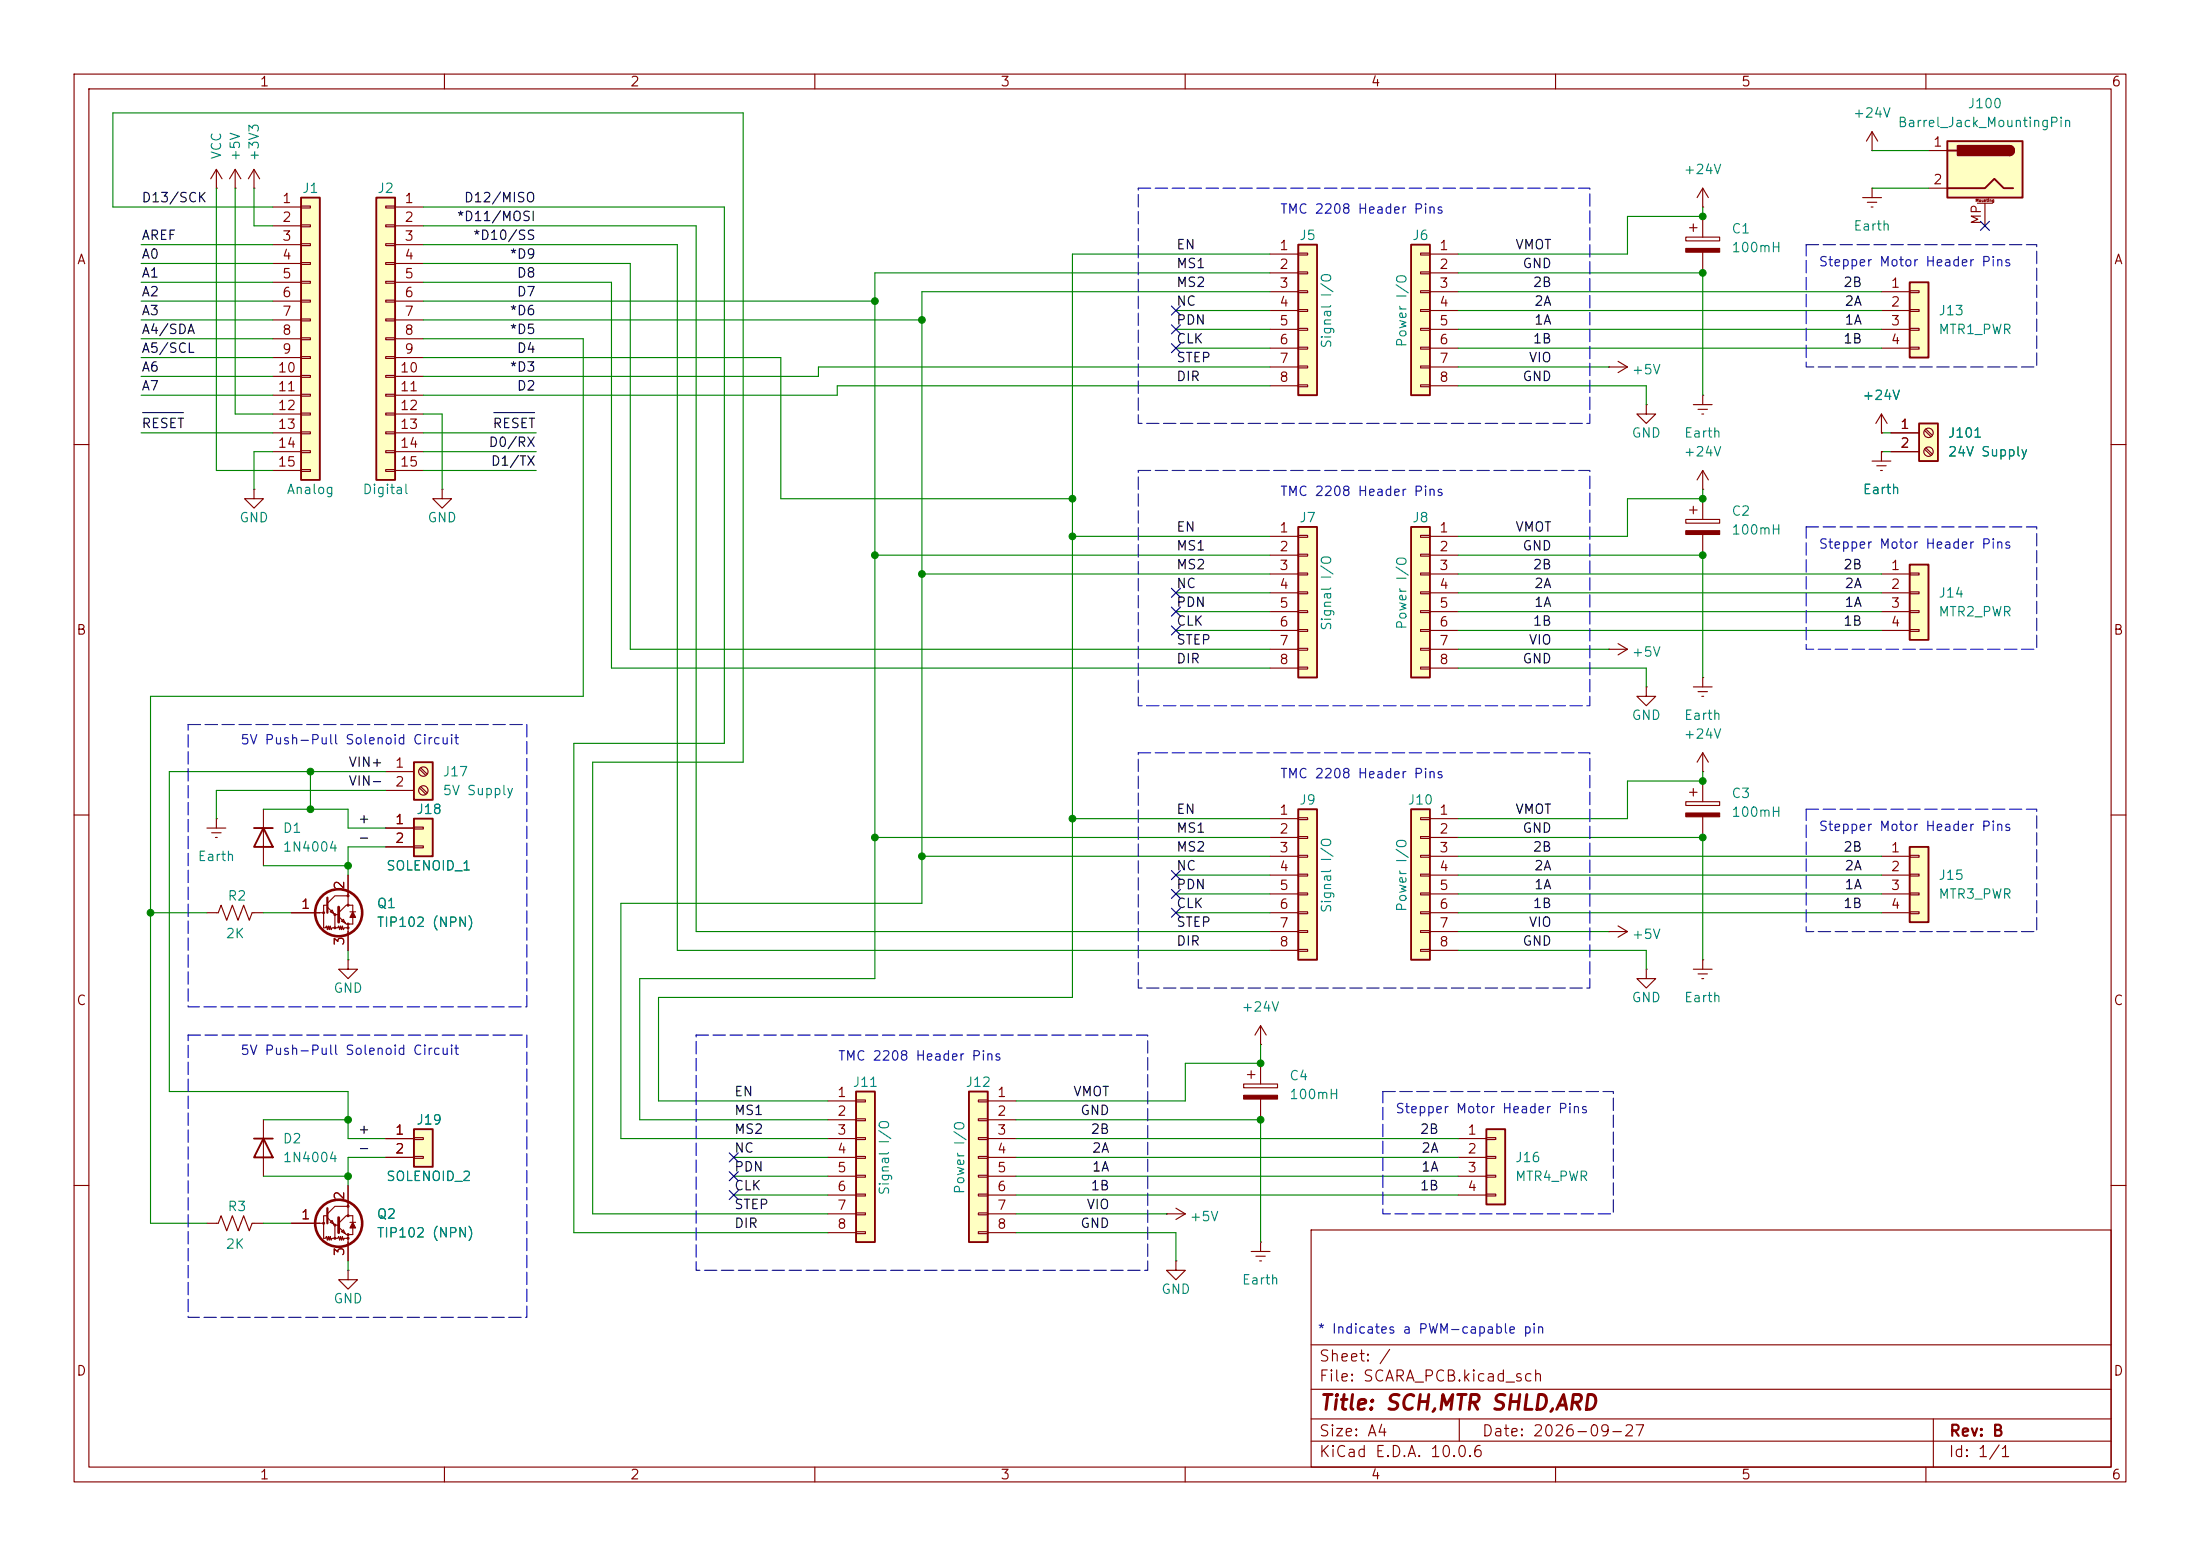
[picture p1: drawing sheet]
<svg xmlns="http://www.w3.org/2000/svg" width="297mm" height="210mm" viewBox="0 0 297 210" stroke-linecap="round" stroke-linejoin="round" font-family="sans-serif">
<g fill="none" stroke="#840000" stroke-width=".15">
<path d="M10 10h277v190h-277zM12 12h273v186h-273zM60 10v2M110 10v2M160 10v2M210 10v2M252.7 17.8l-.7 1.3M252.7 17.8l.8 1.3M252.7 17.8v2.5M260 10v2M252.7 20.3h.1M10 60h2"/>
<path d="M227.6 70.1h4.6v.5h-4.6zM228.1 68.8h1M228.6 68.3v1M229.9 67.3v2.8M229.9 72.1v2.8M285 60h2M10 110h2M285 110h2M222.2 130.8v1.3h1.3l-1.3 1.3-1.2-1.3h1.2M222.2 130.8h.1M10 160h2M177 166h108v32h-108z"/>
<path d="M285 160h2M60 198v2M110 198v2M160 198v2M177 194.5h108M177 191.5h108M177 187.5h108M177 181.5h108M197 191.5v3M210 198v2M260 198v2M261 191.5v6.5"/>
</g>
<path d="M227.6 71.6h4.6v.5h-4.6z" fill="#840000" stroke="#840000" stroke-width=".15"/>
<path d="M130.8 147.3h2.5v20.3h-2.5z" fill="#ffffc2"/>
<path d="M130.8 147.3h2.5v20.3h-2.5z" fill="none" stroke="#840000" stroke-width=".25"/>
<g fill="none" stroke="#840000" stroke-width=".15">
<path d="M132.1 148.5h1.2v.2h-1.2zM132.1 151h1.2v.3h-1.2zM132.1 153.5h1.2v.3h-1.2zM132.1 156.1h1.2v.2h-1.2zM132.1 158.6h1.2v.3h-1.2zM133.3 148.6h3.9M133.3 151.1h3.9M133.3 153.7h3.9M133.3 156.2h3.9M133.3 158.8h3.9M132.1 161.2h1.2v.2h-1.2zM132.1 163.7h1.2v.3h-1.2z"/>
<path d="M132.1 166.2h1.2v.3h-1.2zM133.3 161.3h3.9M133.3 163.8h3.9M133.3 166.4h3.9"/>
</g>
<path d="M115.6 147.3h2.5v20.3h-2.5z" fill="#ffffc2"/>
<path d="M115.6 147.3h2.5v20.3h-2.5z" fill="none" stroke="#840000" stroke-width=".25"/>
<g fill="none" stroke="#840000" stroke-width=".15">
<path d="M227.6 32h4.6v.5h-4.6zM228.1 30.7h1M228.6 30.2v1M229.9 27.9h.1M229.9 25.4v2.5M229.9 29.2v2.8M229.9 34v2.8M229.9 25.4l-.8 1.3M229.9 25.4l.7 1.3M47 118.1v2.7M39.4 123.2h4.2M44.2 121.9l1-1h1.8v1.3h-.3l-1 1"/>
<path d="M44.2 122.2h-.5v3h.2l.2-.2 .1 .5 .1-.5 .1 .5 .2-.5 .1 .5 .1-.3h.4M44.2 122.4l1 1h.5M44.6 123.1l.2-.3 .3 .5zM45.2 123.4v1.8h.4l.1-.2 .1 .5 .2-.5 .1 .5 .1-.5 .2 .5 .1-.3h.5M45.7 123.7l1 1h.3v.5M46.1 124.3l.3-.2 .2 .5zM47 125.2v3.1M47 122.2h.6v.9M47.2 123.1h.8M47.6 123.8v.9h-.6M170.2 138.4l-.8 1.3M170.2 138.4l.7 1.3"/>
<path d="M170.2 138.4v2.6M111.8 148.6h3.8M111.8 151.1h3.8M111.8 153.7h3.8M111.8 156.2h3.8M111.8 158.8h3.8M115.6 148.5h1.2v.2h-1.2zM115.6 151h1.2v.3h-1.2zM115.6 153.5h1.2v.3h-1.2zM115.6 156.1h1.2v.2h-1.2zM115.6 158.6h1.2v.3h-1.2zM170.2 141h.1"/>
<path d="M111.8 161.3h3.8M111.8 163.8h3.8M111.8 166.4h3.8M115.6 161.2h1.2v.2h-1.2zM115.6 163.7h1.2v.3h-1.2zM115.6 166.2h1.2v.3h-1.2z"/>
<circle cx="43.7" cy="123.2" r=".13"/>
<circle cx="45.2" cy="123.4" r=".13"/>
<circle cx="45.2" cy="125.2" r=".13"/>
<circle cx="47" cy="122.2" r=".13"/>
<circle cx="47" cy="120.9" r=".13"/>
<circle cx="47" cy="124.7" r=".13"/>
<circle cx="47" cy="125.2" r=".13"/>
</g>
<path d="M44.2 121.2v2" fill="none" stroke="#840000" stroke-width=".3"/>
<path d="M45.7 122.4v2.1" fill="none" stroke="#840000" stroke-width=".38"/>
<circle cx="45.7" cy="123.2" r="3.2" fill="none" stroke="#840000" stroke-width=".36"/>
<g fill="#840000" stroke="#840000" stroke-width=".15">
<path d="M47.6 123.1l.4 .7h-.8z"/>
<path d="M227.6 33.5h4.6v.5h-4.6z"/>
</g>
<path d="M259.1 57.2h2.5v5h-2.5z" fill="#ffffc2"/>
<path d="M259.1 57.2h2.5v5h-2.5z" fill="none" stroke="#840000" stroke-width=".25"/>
<g fill="none" stroke="#840000" stroke-width=".15">
<path d="M254 58.4h.1M254 55.9l-.8 1.3M254 55.9l.8 1.3M254 55.9v2.5M255.3 58.4h3.8M259.8 58.1l.9 .8M260 57.9l.9 .9M255.3 61h3.8M259.8 60.6l.9 .9M260 60.5l.9 .8"/>
<circle cx="260.3" cy="58.4" r=".63"/>
<circle cx="260.3" cy="61" r=".63"/>
</g>
<path d="M55.9 102.9h2.5v5.1h-2.5z" fill="#ffffc2"/>
<path d="M55.9 102.9h2.5v5.1h-2.5z" fill="none" stroke="#840000" stroke-width=".25"/>
<g fill="none" stroke="#840000" stroke-width=".15">
<path d="M52.1 104.1h3.8M52.1 106.7h3.8M56.6 103.8l.9 .8M56.6 106.3l.9 .9M56.8 103.6l.9 .9M56.8 106.2l.9 .8"/>
<circle cx="57.1" cy="106.7" r=".63"/>
<circle cx="57.1" cy="104.1" r=".63"/>
</g>
<path d="M55.9 110.5h2.5v5.1h-2.5z" fill="#ffffc2"/>
<path d="M55.9 110.5h2.5v5.1h-2.5z" fill="none" stroke="#840000" stroke-width=".25"/>
<path d="M252.7 62.2h2.6M253.4 62.9h1.2M253.9 63.5h.2M254 61h.1M254 61v1.2M52.1 111.8h3.8M52.1 114.3h3.8M55.9 111.6h1.2v.3h-1.2zM55.9 114.2h1.2v.2h-1.2z" fill="none" stroke="#840000" stroke-width=".15"/>
<path d="M175.3 33h2.5v20.3h-2.5z" fill="#ffffc2"/>
<path d="M175.3 33h2.5v20.3h-2.5z" fill="none" stroke="#840000" stroke-width=".25"/>
<g fill="none" stroke="#840000" stroke-width=".15">
<path d="M171.4 34.3h3.9M171.4 36.8h3.9M171.4 39.4h3.9M175.3 34.2h1.2v.2h-1.2zM175.3 36.7h1.2v.3h-1.2zM175.3 39.2h1.2v.3h-1.2zM171.4 41.9h3.9M171.4 44.5h3.9M171.4 47h3.9M171.4 49.5h3.9M171.4 52.1h3.9M175.3 41.8h1.2v.2h-1.2z"/>
<path d="M175.3 44.3h1.2v.3h-1.2zM175.3 46.9h1.2v.2h-1.2zM175.3 49.4h1.2v.3h-1.2zM175.3 51.9h1.2v.3h-1.2z"/>
</g>
<path d="M190.5 33h2.5v20.3h-2.5z" fill="#ffffc2"/>
<path d="M190.5 33h2.5v20.3h-2.5z" fill="none" stroke="#840000" stroke-width=".25"/>
<g fill="none" stroke="#840000" stroke-width=".15">
<path d="M191.8 34.2h1.2v.2h-1.2zM191.8 36.7h1.2v.3h-1.2zM191.8 39.2h1.2v.3h-1.2zM193 34.3h3.8M193 36.8h3.8M193 39.4h3.8M191.8 41.8h1.2v.2h-1.2zM191.8 44.3h1.2v.3h-1.2zM191.8 46.9h1.2v.2h-1.2zM191.8 49.4h1.2v.3h-1.2zM191.8 51.9h1.2v.3h-1.2zM193 41.9h3.8"/>
<path d="M193 44.5h3.8M193 47h3.8M193 49.5h3.8M193 52.1h3.8M217.2 49.5h.1M217.2 49.5h2.5M218.4 48.8l1.3 .7M219.7 49.5l-1.3 .8"/>
</g>
<path d="M50.8 26.7h2.5v38.1h-2.5z" fill="#ffffc2"/>
<path d="M50.8 26.7h2.5v38.1h-2.5z" fill="none" stroke="#840000" stroke-width=".25"/>
<g fill="none" stroke="#840000" stroke-width=".15">
<path d="M52.1 27.8h1.2v.3h-1.2zM52.1 30.4h1.2v.2h-1.2zM52.1 32.9h1.2v.2h-1.2zM52.1 35.4h1.2v.3h-1.2zM52.1 38h1.2v.2h-1.2zM53.3 27.9h3.8M53.3 30.5h3.8M53.3 33h3.8M53.3 35.6h3.8M53.3 38.1h3.8M52.1 40.5h1.2v.3h-1.2zM52.1 43.1h1.2v.2h-1.2z"/>
<path d="M52.1 45.6h1.2v.2h-1.2zM52.1 48.1h1.2v.3h-1.2zM52.1 50.7h1.2v.2h-1.2zM52.1 53.2h1.2v.3h-1.2zM52.1 55.8h1.2v.2h-1.2zM52.1 58.3h1.2v.2h-1.2zM53.3 40.6h3.8M53.3 43.2h3.8M53.3 45.7h3.8M53.3 48.3h3.8M53.3 50.8h3.8M53.3 53.3h3.8"/>
<path d="M53.3 55.9h3.8M53.3 58.4h3.8M52.1 60.8h1.2v.3h-1.2zM52.1 63.4h1.2v.2h-1.2zM53.3 61h3.8M53.3 63.5h3.8"/>
</g>
<path d="M190.5 71.1h2.5v20.3h-2.5z" fill="#ffffc2"/>
<path d="M190.5 71.1h2.5v20.3h-2.5z" fill="none" stroke="#840000" stroke-width=".25"/>
<g fill="none" stroke="#840000" stroke-width=".15">
<path d="M191.8 72.3h1.2v.2h-1.2zM191.8 74.8h1.2v.3h-1.2zM191.8 77.3h1.2v.3h-1.2zM191.8 79.9h1.2v.2h-1.2zM193 72.4h3.8M193 74.9h3.8M193 77.5h3.8M191.8 82.4h1.2v.3h-1.2zM191.8 85h1.2v.2h-1.2zM191.8 87.5h1.2v.3h-1.2zM191.8 90h1.2v.3h-1.2zM193 80h3.8"/>
<path d="M193 82.6h3.8M193 85.1h3.8M193 87.6h3.8M193 90.2h3.8"/>
</g>
<path d="M175.3 71.1h2.5v20.3h-2.5z" fill="#ffffc2"/>
<path d="M175.3 71.1h2.5v20.3h-2.5z" fill="none" stroke="#840000" stroke-width=".25"/>
<g fill="none" stroke="#840000" stroke-width=".15">
<path d="M171.4 72.4h3.9M171.4 74.9h3.9M171.4 77.5h3.9M175.3 72.3h1.2v.2h-1.2zM175.3 74.8h1.2v.3h-1.2zM175.3 77.3h1.2v.3h-1.2zM175.3 79.9h1.2v.2h-1.2zM171.4 80h3.9M171.4 82.6h3.9M171.4 85.1h3.9M171.4 87.6h3.9M171.4 90.2h3.9"/>
<path d="M175.3 82.4h1.2v.3h-1.2zM175.3 85h1.2v.2h-1.2zM175.3 87.5h1.2v.3h-1.2zM175.3 90h1.2v.3h-1.2z"/>
</g>
<path d="M40.6 26.7h2.6v38.1h-2.6z" fill="#ffffc2"/>
<path d="M40.6 26.7h2.6v38.1h-2.6zM34.3 153.7h2.5M35.6 153.7l1.2 2.5h-2.5z" fill="none" stroke="#840000" stroke-width=".25"/>
<g fill="none" stroke="#840000" stroke-width=".15">
<path d="M36.8 27.9h3.8M36.8 30.5h3.8M36.8 33h3.8M36.8 35.6h3.8M36.8 38.1h3.8M40.6 27.8h1.3v.3h-1.3zM40.6 30.4h1.3v.2h-1.3zM40.6 32.9h1.3v.2h-1.3zM40.6 35.4h1.3v.3h-1.3zM40.6 38h1.3v.2h-1.3zM36.8 40.6h3.8M36.8 43.2h3.8"/>
<path d="M36.8 45.7h3.8M36.8 48.3h3.8M36.8 50.8h3.8M36.8 53.3h3.8M36.8 55.9h3.8M36.8 58.4h3.8M40.6 40.5h1.3v.3h-1.3zM40.6 43.1h1.3v.2h-1.3zM40.6 45.6h1.3v.2h-1.3zM40.6 48.1h1.3v.3h-1.3zM40.6 50.7h1.3v.2h-1.3zM40.6 53.2h1.3v.3h-1.3z"/>
<path d="M40.6 55.8h1.3v.2h-1.3zM40.6 58.3h1.3v.2h-1.3zM34.3 66v1.3h1.3l-1.3 1.3-1.3-1.3h1.3M34.3 66h.1M36.8 61h3.8M36.8 63.5h3.8M40.6 60.8h1.3v.3h-1.3zM40.6 63.4h1.3v.2h-1.3zM35.6 151.1v7.7M27.9 165.1h1.6l.3-1 .8 2 .8-2 .7 2 .8-2 .8 2 .3-1h1.6M39.4 165.1h4.2M44.2 163.8l1-1h1.8v1.3h-.3l-1 1"/>
<path d="M44.2 164.1h-.5v3h.2l.2-.2 .1 .5 .1-.5 .1 .5 .2-.5 .1 .5 .1-.3h.4M44.2 164.3l1 1.1h.5M44.6 165l.2-.3 .3 .5zM45.2 165.4v1.7h.4l.1-.2 .1 .5 .2-.5 .1 .5 .1-.5 .2 .5 .1-.3h.5M45.7 165.6l1 1h.3v.5M46.1 166.2l.3-.2 .2 .5zM47 171.5v1.2h1.3l-1.3 1.3-1.3-1.3h1.3M47 171.5h.1M47 160v2.7M47 167.1v3.1M47 164.1h.6v.9M47.2 165h.8"/>
<path d="M47.6 165.7v.9h-.6"/>
<circle cx="43.7" cy="165.1" r=".13"/>
<circle cx="45.2" cy="167.1" r=".13"/>
<circle cx="45.2" cy="165.4" r=".13"/>
<circle cx="47" cy="167.1" r=".13"/>
<circle cx="47" cy="164.1" r=".13"/>
<circle cx="47" cy="166.6" r=".13"/>
<circle cx="47" cy="162.8" r=".13"/>
</g>
<path d="M44.2 163.1v2" fill="none" stroke="#840000" stroke-width=".3"/>
<path d="M45.7 164.3v2.1" fill="none" stroke="#840000" stroke-width=".38"/>
<circle cx="45.7" cy="165.1" r="3.2" fill="none" stroke="#840000" stroke-width=".36"/>
<path d="M47.6 165l.4 .7h-.8z" fill="#840000" stroke="#840000" stroke-width=".15"/>
<path d="M55.9 152.4h2.5v5.1h-2.5z" fill="#ffffc2"/>
<path d="M55.9 152.4h2.5v5.1h-2.5z" fill="none" stroke="#840000" stroke-width=".25"/>
<path d="M52.1 153.7h3.8M52.1 156.2h3.8M55.9 153.5h1.2v.3h-1.2zM55.9 156.1h1.2v.2h-1.2z" fill="none" stroke="#840000" stroke-width=".15"/>
<path d="M200.7 152.4h2.5v10.2h-2.5z" fill="#ffffc2"/>
<path d="M200.7 152.4h2.5v10.2h-2.5z" fill="none" stroke="#840000" stroke-width=".25"/>
<g fill="none" stroke="#840000" stroke-width=".15">
<path d="M59.7 66v1.3h1.3l-1.3 1.3-1.3-1.3h1.3M59.7 66h.1M217.2 87.6h.1M217.2 87.6h2.5M218.4 86.9l1.3 .7M219.7 87.6l-1.3 .8M222.2 92.7v1.3h1.3l-1.3 1.3-1.2-1.3h1.2M222.2 92.7h.1M228.6 92.7h2.5M229.2 93.3h1.3M229.7 94h.3M229.9 91.4h.1"/>
<path d="M229.9 91.4v1.3M227.6 108.2h4.6v.5h-4.6zM228.1 106.9h1M228.6 106.4v1M229.9 104.1h.1M229.9 101.6l-.8 1.3M229.9 101.6l.7 1.3M229.9 101.6v2.5M229.9 105.4v2.8M229.9 110.2v2.8M196.8 153.7h3.9M196.8 156.2h3.9"/>
<path d="M196.8 158.8h3.9M200.7 153.5h1.2v.3h-1.2zM200.7 156.1h1.2v.2h-1.2zM200.7 158.6h1.2v.3h-1.2zM157.5 163.8h.1M157.5 163.8h2.5M158.7 170.2v1.3h1.3l-1.3 1.2-1.2-1.2h1.2M158.7 170.2h.1M158.7 163.1l1.3 .7M160 163.8l-1.3 .8M196.8 161.3h3.9M200.7 161.2h1.2v.2h-1.2z"/>
</g>
<path d="M227.6 109.7h4.6v.5h-4.6z" fill="#840000" stroke="#840000" stroke-width=".15"/>
<path d="M257.8 76.2h2.5v10.2h-2.5z" fill="#ffffc2"/>
<path d="M257.8 76.2h2.5v10.2h-2.5z" fill="none" stroke="#840000" stroke-width=".25"/>
<g fill="none" stroke="#840000" stroke-width=".15">
<path d="M254 77.5h3.8M257.8 77.3h1.3v.3h-1.3zM257.8 79.9h1.3v.2h-1.3zM254 80h3.8M254 82.6h3.8M254 85.1h3.8M257.8 82.4h1.3v.3h-1.3zM257.8 85h1.3v.2h-1.3zM167.9 146.3h4.6v.5h-4.6zM168.4 145h1M168.9 144.5v1M170.2 143.5v2.8"/>
<path d="M170.2 148.3v2.8"/>
</g>
<path d="M167.9 147.8h4.6v.5h-4.6z" fill="#840000" stroke="#840000" stroke-width=".15"/>
<path d="M257.8 114.3h2.5v10.2h-2.5z" fill="#ffffc2"/>
<path d="M34.3 111.8h2.5M35.6 111.8l1.2 2.5h-2.5zM257.8 114.3h2.5v10.2h-2.5z" fill="none" stroke="#840000" stroke-width=".25"/>
<g fill="none" stroke="#840000" stroke-width=".15">
<path d="M35.6 109.2v7.6M254 115.6h3.8M254 118.1h3.8M257.8 115.4h1.3v.3h-1.3zM257.8 118h1.3v.2h-1.3zM254 120.7h3.8M254 123.2h3.8M257.8 120.5h1.3v.3h-1.3zM257.8 123.1h1.3v.2h-1.3zM168.9 168.9h2.5M169.5 169.5h1.3M170.1 170.2h.2"/>
<path d="M170.2 167.6h.1M170.2 167.6v1.3"/>
</g>
<path d="M257.8 38.1h2.5v10.2h-2.5z" fill="#ffffc2"/>
<path d="M257.8 38.1h2.5v10.2h-2.5z" fill="none" stroke="#840000" stroke-width=".25"/>
<path d="M254 39.4h3.8M257.8 39.2h1.3v.3h-1.3zM254 41.9h3.8M254 44.5h3.8M254 47h3.8M257.8 41.8h1.3v.2h-1.3zM257.8 44.3h1.3v.3h-1.3zM257.8 46.9h1.3v.2h-1.3z" fill="none" stroke="#840000" stroke-width=".15"/>
<path d="M262.9 19.1h10.1v7.6h-10.1z" fill="#ffffc2"/>
<path d="M262.9 19.1h10.1v7.6h-10.1zM271.3 19.7a.64 .64 0 0 1 .6 .6 .64 .64 0 0 1-.6 .7M262.9 25.4h5.1l1.2-1.3 1.3 1.3h1.3M262.9 20.3h1.3" fill="none" stroke="#840000" stroke-width=".25"/>
<g fill="#840000" stroke="#840000" stroke-width=".25">
<path d="M271.3 19.7a.64 .64 0 0 1 .6 .6 .64 .64 0 0 1-.6 .7z"/>
<path d="M264.3 19.7h7v1.3h-7z"/>
</g>
<path d="M251.5 26.7h2.5M252.1 27.3h1.3M252.6 27.9h.3M252.7 25.4h.1M252.7 25.4v1.3M260.3 20.3h2.6M260.3 25.4h2.6M267 27.4h2M268 27.4v3.1" fill="none" stroke="#840000" stroke-width=".15"/>
<path d="M175.3 109.2h2.5v20.3h-2.5z" fill="#ffffc2"/>
<path d="M175.3 109.2h2.5v20.3h-2.5z" fill="none" stroke="#840000" stroke-width=".25"/>
<g fill="none" stroke="#840000" stroke-width=".15">
<path d="M29.2 25.4h.1M29.2 22.9l-.8 1.2M29.2 22.9l.8 1.2M29.2 22.9v2.5M31.7 25.4h.1M31.7 22.9l-.7 1.2M31.7 22.9l.8 1.2M31.7 22.9v2.5M34.3 25.4h.1M34.3 22.9l-.8 1.2M34.3 22.9l.8 1.2M34.3 22.9v2.5"/>
<path d="M171.4 110.5h3.9M171.4 113h3.9M171.4 115.6h3.9M171.4 118.1h3.9M175.3 110.4h1.2v.2h-1.2zM175.3 112.9h1.2v.3h-1.2zM175.3 115.4h1.2v.3h-1.2zM175.3 118h1.2v.2h-1.2zM27.9 123.2h1.6l.3-1 .8 2 .8-2 .7 2 .8-2 .8 2 .3-1h1.6M171.4 120.7h3.9M171.4 123.2h3.9M171.4 125.7h3.9"/>
<path d="M171.4 128.3h3.9M175.3 120.5h1.2v.3h-1.2zM175.3 123.1h1.2v.2h-1.2zM175.3 125.6h1.2v.3h-1.2zM175.3 128.1h1.2v.3h-1.2z"/>
</g>
<path d="M190.5 109.2h2.5v20.3h-2.5z" fill="#ffffc2"/>
<path d="M190.5 109.2h2.5v20.3h-2.5z" fill="none" stroke="#840000" stroke-width=".25"/>
<g fill="none" stroke="#840000" stroke-width=".15">
<path d="M222.2 54.6v1.3h1.3l-1.3 1.3-1.2-1.3h1.2M222.2 54.6h.1M228.6 54.6h2.5M229.2 55.2h1.3M229.7 55.9h.3M229.9 53.3h.1M229.9 53.3v1.3M254 58.4h.1M255.3 58.4h3.8M229.9 66h.1M229.9 63.5v2.5M229.9 63.5l-.8 1.3"/>
<path d="M229.9 63.5l.7 1.3M254 61h.1M255.3 61h3.8M27.9 111.8h2.6M28.6 112.4h1.2M29.1 113h.2M29.2 110.5h.1M29.2 110.5v1.3M47 118.1v2.7M52.1 111.8h3.8M52.1 114.3h3.8M191.8 110.4h1.2v.2h-1.2z"/>
<path d="M191.8 112.9h1.2v.3h-1.2zM191.8 115.4h1.2v.3h-1.2zM191.8 118h1.2v.2h-1.2zM193 110.5h3.8M193 113h3.8M193 115.6h3.8M193 118.1h3.8M39.4 123.2h3.8M47 129.5v1.3h1.3l-1.3 1.3-1.3-1.3h1.3M47 129.5h.1M47 125.7v2.6M191.8 120.5h1.2v.3h-1.2z"/>
<path d="M191.8 123.1h1.2v.2h-1.2zM191.8 125.6h1.2v.3h-1.2zM191.8 128.1h1.2v.3h-1.2zM193 120.7h3.8M193 123.2h3.8M193 125.7h3.8M193 128.3h3.8M217.2 125.7h.1M217.2 125.7h2.5M218.4 125l1.3 .7M219.7 125.7l-1.3 .8M228.6 130.8h2.5"/>
<path d="M229.2 131.4h1.3M229.7 132.1h.3M229.9 129.5h.1M229.9 129.5v1.3M52.1 153.7h3.8M52.1 156.2h3.8M39.4 165.1h3.8M47 160v2.7M47 167.6v2.6"/>
</g>
<path d="M19.3 55.7h5.5M66.7 55.7h5.5" fill="none" stroke="#000" stroke-width=".15"/>
<g fill="none" stroke="#008400" stroke-width=".15">
<path d="M19 35.6h17.8M19 38.1h17.8M19 33h17.8M29.2 25.4v38.1h7.6M31.7 25.4v30.5h5.1M34.3 25.4v5.1h2.5M36.8 27.9h-21.6v-12.7h85.1v87.7h-20.3v60.9h31.8M57.1 33h34.3v95.3h80M57.1 30.5h36.9v95.2h77.4M57.1 35.6h28v52h86.3M57.1 38.1h25.4v52.1h88.9M57.1 27.9h40.7v72.4h-20.3v66.1h34.3"/>
<path d="M171.4 34.3h-26.6v100.3h-55.9v14h22.9M171.4 36.8h-53.3v95.3h-31.7v19h25.4M171.4 39.4h-46.9v82.5h-40.7v31.8h28M196.8 36.8h33.1v16.5M196.8 39.4h57.2M229.9 27.9v1.3h-10.2v5.1h-22.9M252.7 20.3h7.6M252.7 25.4h7.6M19 58.4h17.8M19 50.8h17.8M19 43.2h17.8M19 48.3h17.8"/>
<path d="M19 53.3h17.8M19 40.6h17.8M19 45.7h17.8M57.1 48.3h48.3v19h39.4M57.1 58.4h15.3M57.1 45.7h21.6v48.3h-58.4v71.1h7.6M57.1 43.2h67.4M57.1 40.6h61M57.1 55.9h2.6v10.1M158.7 47h12.7M158.7 41.9h12.7M158.7 44.5h12.7"/>
<path d="M171.4 49.5h-60.9v1.3h-53.4M171.4 52.1h-58.4v1.2h-55.9M196.8 49.5h20.4M196.8 52.1h25.4v2.5M196.8 47h57.2M196.8 41.9h57.2M196.8 44.5h57.2M254 58.4h1.3M36.8 61h-2.5v5M57.1 61h15.3M57.1 63.5h15.3M118.1 74.9h53.3"/>
<path d="M124.5 77.5h46.9M144.8 72.4h26.6M196.8 74.9h33.1v16.5M196.8 77.5h57.2M229.9 66v1.3h-10.2v5.1h-22.9M254 61h1.3M158.7 82.6h12.7M158.7 80h12.7M158.7 85.1h12.7M196.8 87.6h20.4M196.8 90.2h25.4v2.5M196.8 82.6h57.2"/>
<path d="M196.8 80h57.2M196.8 85.1h57.2M35.6 109.2h11.4v2.6h5.1M35.6 116.8h11.4M41.9 104.1v5.1M52.1 114.3h-5.1v3.8M52.1 104.1h-29.2v43.2h24.1v6.4h5.1M52.1 106.7h-22.9v3.8M118.1 113h53.3M124.5 115.6h46.9M144.8 110.5h26.6M158.7 118.1h12.7"/>
<path d="M196.8 113h33.1v16.5M196.8 115.6h57.2M196.8 118.1h57.2M229.9 104.1v1.3h-10.2v5.1h-22.9M20.3 123.2h7.6M35.6 123.2h3.8M47 128.3v1.2M158.7 123.2h12.7M158.7 120.7h12.7M196.8 123.2h57.2M196.8 128.3h25.4v2.5M196.8 125.7h20.4"/>
<path d="M196.8 120.7h57.2M35.6 151.1h11.4M35.6 158.8h11.4M52.1 156.2h-5.1v3.8M99.1 158.8h12.7M99.1 156.2h12.7M137.2 151.1h33v16.5M137.2 158.8h59.6M137.2 156.2h59.6M137.2 153.7h59.6M170.2 141v2.5h-10.2v5.1h-22.8M35.6 165.1h3.8"/>
<path d="M47 170.2v1.3M99.1 161.3h12.7M137.2 161.3h59.6M137.2 166.4h21.5v3.8M137.2 163.8h20.3"/>
</g>
<g fill="none" stroke="#000084" stroke-width=".15">
<path d="M267.4 29.9l1.2 1.2M268.6 29.9l-1.2 1.2M158.1 43.8l1.3 1.3M158.1 41.3l1.3 1.2M158.1 46.4l1.3 1.2M159.4 43.8l-1.3 1.3M159.4 41.3l-1.3 1.2M159.4 46.4l-1.3 1.2M158.1 79.4l1.3 1.2M159.4 79.4l-1.3 1.2M158.1 84.5l1.3 1.2M158.1 81.9l1.3 1.3"/>
<path d="M159.4 84.5l-1.3 1.2M159.4 81.9l-1.3 1.3M158.1 117.5l1.3 1.2M159.4 117.5l-1.3 1.2M158.1 122.6l1.3 1.2M158.1 120l1.3 1.3M159.4 122.6l-1.3 1.2M159.4 120l-1.3 1.3M98.5 155.6l1.2 1.2M98.5 158.1l1.2 1.3M99.7 155.6l-1.2 1.2M99.7 158.1l-1.2 1.3"/>
<path d="M98.5 160.7l1.2 1.2M99.7 160.7l-1.2 1.2"/>
</g>
<path d="M153.7 25.4h60.9v31.8h-60.9zM243.8 33h31.2v16.5h-31.2zM153.7 63.5h60.9v31.8h-60.9zM243.8 71.1h31.2v16.5h-31.2zM25.4 97.8h45.7v38.1h-45.7zM153.7 101.6h60.9v31.8h-60.9zM243.8 109.2h31.2v16.5h-31.2zM25.4 139.7h45.7v38.1h-45.7zM94 139.7h60.9v31.8h-60.9zM186.7 147.3h31.1v16.5h-31.1z" fill="none" stroke="#0000c2" stroke-width=".15" stroke-dasharray="1.7 .6"/>
<g fill="#008400" stroke="#008400" stroke-width=".14">
<circle cx="229.9" cy="67.3" r=".46"/>
<circle cx="229.9" cy="36.8" r=".46"/>
<circle cx="124.5" cy="43.2" r=".46"/>
<circle cx="118.1" cy="40.6" r=".46"/>
<circle cx="118.1" cy="74.9" r=".46"/>
<circle cx="144.8" cy="72.4" r=".46"/>
<circle cx="144.8" cy="67.3" r=".46"/>
<circle cx="229.9" cy="113" r=".46"/>
<circle cx="229.9" cy="105.4" r=".46"/>
<circle cx="229.9" cy="29.2" r=".46"/>
<circle cx="229.9" cy="74.9" r=".46"/>
<circle cx="124.5" cy="77.5" r=".46"/>
<circle cx="124.5" cy="115.6" r=".46"/>
<circle cx="144.8" cy="110.5" r=".46"/>
<circle cx="118.1" cy="113" r=".46"/>
<circle cx="170.2" cy="143.5" r=".46"/>
<circle cx="170.2" cy="151.1" r=".46"/>
<circle cx="20.3" cy="123.2" r=".46"/>
<circle cx="41.9" cy="109.2" r=".46"/>
<circle cx="41.9" cy="104.1" r=".46"/>
<circle cx="47" cy="116.8" r=".46"/>
<circle cx="47" cy="158.8" r=".46"/>
<circle cx="47" cy="151.1" r=".46"/>
</g>
<text font-size="2" fill="#840000" x="178" y="190.8">Title: SCH,MTR SHLD,ARD</text>
<g font-size="1.5" fill="#840000">
<text x="178" y="184.1">Sheet: /</text>
<text x="178" y="186.8">File: SCARA_PCB.kicad_sch</text>
<text x="178" y="197">KiCad E.D.A. 10.0.6</text>
<text x="178" y="194.2">Size: A4</text>
<text x="200" y="194.2">Date: 2026-09-27</text>
<text x="263" y="197">Id: 1/1</text>
<text x="263" y="194.2">Rev: B</text>
</g>
<g font-size="1.3" fill="#840000">
<text x="35" y="12">1</text>
<text x="85" y="12">2</text>
<text x="135" y="12">3</text>
<text x="185" y="12">4</text>
<text x="235" y="12">5</text>
<text x="285" y="12">6</text>
<text x="260.9" y="20.1">1</text>
<text x="38" y="27.7">1</text>
<text x="54.5" y="27.7">1</text>
<text x="260.9" y="25.2">2</text>
<text x="10.3" y="36">A</text>
<text x="38" y="30.3">2</text>
<text x="38" y="32.8">3</text>
<text x="38" y="35.3">4</text>
<text x="54.5" y="30.3">2</text>
<text x="54.5" y="32.8">3</text>
<text x="54.5" y="35.3">4</text>
<text x="172.6" y="34.1">1</text>
<text x="194.2" y="34.1">1</text>
<text x="267.8" y="30.4" transform="rotate(-90 267.8 30.4)">MP</text>
<text x="285.3" y="36">A</text>
<text x="38" y="37.9">5</text>
<text x="38" y="40.4">6</text>
<text x="54.5" y="37.9">5</text>
<text x="54.5" y="40.4">6</text>
<text x="172.6" y="36.6">2</text>
<text x="172.6" y="39.2">3</text>
<text x="172.6" y="41.7">4</text>
<text x="194.2" y="36.6">2</text>
<text x="194.2" y="39.2">3</text>
<text x="194.2" y="41.7">4</text>
<text x="255.2" y="39.2">1</text>
<text x="255.2" y="41.7">2</text>
<text x="38" y="43">7</text>
<text x="38" y="45.5">8</text>
<text x="54.5" y="43">7</text>
<text x="54.5" y="45.5">8</text>
<text x="172.6" y="44.2">5</text>
<text x="172.6" y="46.8">6</text>
<text x="194.2" y="44.2">5</text>
<text x="194.2" y="46.8">6</text>
<text x="255.2" y="44.2">3</text>
<text x="255.2" y="46.8">4</text>
<text x="37.4" y="50.6">10</text>
<text x="37.4" y="53.1">11</text>
<text x="38" y="48">9</text>
<text x="53.9" y="50.6">10</text>
<text x="53.9" y="53.1">11</text>
<text x="54.5" y="48">9</text>
<text x="172.6" y="49.3">7</text>
<text x="172.6" y="51.9">8</text>
<text x="194.2" y="49.3">7</text>
<text x="194.2" y="51.9">8</text>
<text x="37.4" y="55.7">12</text>
<text x="37.4" y="58.2">13</text>
<text x="53.9" y="55.7">12</text>
<text x="53.9" y="58.2">13</text>
<text x="256.4" y="58.2">1</text>
<text x="37.4" y="60.7">14</text>
<text x="37.4" y="63.3">15</text>
<text x="53.9" y="60.7">14</text>
<text x="53.9" y="63.3">15</text>
<text x="256.4" y="60.7">2</text>
<text x="172.6" y="72.2">1</text>
<text x="172.6" y="74.7">2</text>
<text x="172.6" y="77.3">3</text>
<text x="194.2" y="72.2">1</text>
<text x="194.2" y="74.7">2</text>
<text x="194.2" y="77.3">3</text>
<text x="255.2" y="77.3">1</text>
<text x="172.6" y="79.8">4</text>
<text x="172.6" y="82.3">5</text>
<text x="194.2" y="79.8">4</text>
<text x="194.2" y="82.3">5</text>
<text x="255.2" y="79.8">2</text>
<text x="255.2" y="82.3">3</text>
<text x="10.2" y="86">B</text>
<text x="172.6" y="84.9">6</text>
<text x="172.6" y="87.4">7</text>
<text x="172.6" y="90">8</text>
<text x="194.2" y="84.9">6</text>
<text x="194.2" y="87.4">7</text>
<text x="194.2" y="90">8</text>
<text x="255.2" y="84.9">4</text>
<text x="285.2" y="86">B</text>
<text x="53.2" y="103.9">1</text>
<text x="53.2" y="106.5">2</text>
<text x="53.2" y="111.5">1</text>
<text x="172.6" y="110.3">1</text>
<text x="172.6" y="112.8">2</text>
<text x="194.2" y="110.3">1</text>
<text x="194.2" y="112.8">2</text>
<text x="53.2" y="114.1">2</text>
<text x="172.6" y="115.4">3</text>
<text x="172.6" y="117.9">4</text>
<text x="194.2" y="115.4">3</text>
<text x="194.2" y="117.9">4</text>
<text x="255.2" y="115.4">1</text>
<text x="255.2" y="117.9">2</text>
<text x="40.5" y="123">1</text>
<text x="46.8" y="120.2" transform="rotate(-90 46.8 120.2)">2</text>
<text x="172.6" y="120.4">5</text>
<text x="172.6" y="123">6</text>
<text x="172.6" y="125.5">7</text>
<text x="194.2" y="120.4">5</text>
<text x="194.2" y="123">6</text>
<text x="194.2" y="125.5">7</text>
<text x="255.2" y="120.4">3</text>
<text x="255.2" y="123">4</text>
<text x="46.8" y="127.7" transform="rotate(-90 46.8 127.7)">3</text>
<text x="172.6" y="128.1">8</text>
<text x="194.2" y="128.1">8</text>
<text x="10.2" y="136">C</text>
<text x="285.2" y="136">C</text>
<text x="112.9" y="148.4">1</text>
<text x="134.5" y="148.4">1</text>
<text x="53.2" y="153.5">1</text>
<text x="53.2" y="156">2</text>
<text x="112.9" y="150.9">2</text>
<text x="112.9" y="153.5">3</text>
<text x="112.9" y="156">4</text>
<text x="134.5" y="150.9">2</text>
<text x="134.5" y="153.5">3</text>
<text x="134.5" y="156">4</text>
<text x="198" y="153.5">1</text>
<text x="198" y="156">2</text>
<text x="112.9" y="158.5">5</text>
<text x="112.9" y="161.1">6</text>
<text x="134.5" y="158.5">5</text>
<text x="134.5" y="161.1">6</text>
<text x="198" y="158.5">3</text>
<text x="198" y="161.1">4</text>
<text x="40.5" y="164.9">1</text>
<text x="46.8" y="162.1" transform="rotate(-90 46.8 162.1)">2</text>
<text x="112.9" y="163.6">7</text>
<text x="112.9" y="166.2">8</text>
<text x="134.5" y="163.6">7</text>
<text x="134.5" y="166.2">8</text>
<text x="46.8" y="169.6" transform="rotate(-90 46.8 169.6)">3</text>
<text x="10.2" y="186">D</text>
<text x="285.2" y="186">D</text>
<text x="35" y="200">1</text>
<text x="85" y="200">2</text>
<text x="135" y="200">3</text>
<text x="185" y="200">4</text>
<text x="235" y="200">5</text>
<text x="285" y="200">6</text>
</g>
<g font-size="1.3" fill="#008484">
<text x="250.1" y="16.2">+24V</text>
<text x="256.1" y="17.5">Barrel_Jack_MountingPin</text>
<text x="265.5" y="14.9">J100</text>
<text x="30.2" y="21.6" transform="rotate(-90 30.2 21.6)">VCC</text>
<text x="32.7" y="21.9" transform="rotate(-90 32.7 21.9)">+5V</text>
<text x="35.3" y="21.9" transform="rotate(-90 35.3 21.9)">+3V3</text>
<text x="227.2" y="23.8">+24V</text>
<text x="40.7" y="26.4">J1</text>
<text x="50.9" y="26.4">J2</text>
<text x="175.3" y="32.7">J5</text>
<text x="190.6" y="32.7">J6</text>
<text x="233.7" y="31.8">C1</text>
<text x="233.7" y="34.4">100mH</text>
<text x="250.1" y="31.4">Earth</text>
<text x="180" y="47.1" transform="rotate(-90 180 47.1)">Signal I/O</text>
<text x="190.2" y="47" transform="rotate(-90 190.2 47)">Power I/O</text>
<text x="261.6" y="42.9">J13</text>
<text x="261.6" y="45.4">MTR1_PWR</text>
<text x="220.2" y="50.8">+5V</text>
<text x="220.2" y="59.4">GND</text>
<text x="227.3" y="59.4">Earth</text>
<text x="251.3" y="54.3">+24V</text>
<text x="262.9" y="59.4">J101</text>
<text x="227.2" y="61.9">+24V</text>
<text x="262.9" y="61.9">24V Supply</text>
<text x="32.2" y="70.8">GND</text>
<text x="38.6" y="67">Analog</text>
<text x="48.9" y="67">Digital</text>
<text x="57.6" y="70.8">GND</text>
<text x="175.3" y="70.8">J7</text>
<text x="190.6" y="70.8">J8</text>
<text x="233.7" y="69.9">C2</text>
<text x="251.4" y="67">Earth</text>
<text x="233.7" y="72.5">100mH</text>
<text x="261.6" y="81">J14</text>
<text x="261.6" y="83.5">MTR2_PWR</text>
<text x="180" y="85.2" transform="rotate(-90 180 85.2)">Signal I/O</text>
<text x="190.2" y="85.1" transform="rotate(-90 190.2 85.1)">Power I/O</text>
<text x="220.2" y="88.9">+5V</text>
<text x="220.2" y="97.5">GND</text>
<text x="227.2" y="100">+24V</text>
<text x="227.3" y="97.5">Earth</text>
<text x="59.7" y="105.1">J17</text>
<text x="59.7" y="107.6">5V Supply</text>
<text x="38.1" y="112.7">D1</text>
<text x="56.1" y="110.2">J18</text>
<text x="175.3" y="108.9">J9</text>
<text x="189.9" y="108.9">J10</text>
<text x="233.7" y="108">C3</text>
<text x="233.7" y="110.6">100mH</text>
<text x="26.6" y="116.5">Earth</text>
<text x="38.1" y="115.3">1N4004</text>
<text x="52.1" y="117.8">SOLENOID_1</text>
<text x="261.6" y="119.1">J15</text>
<text x="30.6" y="121.9">R2</text>
<text x="50.8" y="122.9">Q1</text>
<text x="50.8" y="125.4">TIP102 (NPN)</text>
<text x="180" y="123.3" transform="rotate(-90 180 123.3)">Signal I/O</text>
<text x="190.2" y="123.2" transform="rotate(-90 190.2 123.2)">Power I/O</text>
<text x="261.6" y="121.6">MTR3_PWR</text>
<text x="30.4" y="126.9">2K</text>
<text x="220.2" y="127">+5V</text>
<text x="44.9" y="134.3">GND</text>
<text x="167.5" y="136.9">+24V</text>
<text x="220.2" y="135.6">GND</text>
<text x="227.3" y="135.6">Earth</text>
<text x="115" y="147">J11</text>
<text x="130.3" y="147">J12</text>
<text x="174" y="146.1">C4</text>
<text x="174" y="148.7">100mH</text>
<text x="38.1" y="154.6">D2</text>
<text x="56.1" y="152.1">J19</text>
<text x="38.1" y="157.2">1N4004</text>
<text x="52.1" y="159.7">SOLENOID_2</text>
<text x="120.3" y="161.4" transform="rotate(-90 120.3 161.4)">Signal I/O</text>
<text x="130.5" y="161.3" transform="rotate(-90 130.5 161.3)">Power I/O</text>
<text x="204.5" y="157.2">J16</text>
<text x="204.5" y="159.7">MTR4_PWR</text>
<text x="30.6" y="163.8">R3</text>
<text x="50.8" y="164.8">Q2</text>
<text x="50.8" y="167.3">TIP102 (NPN)</text>
<text x="160.5" y="165.1">+5V</text>
<text x="30.4" y="168.9">2K</text>
<text x="167.6" y="173.7">Earth</text>
<text x="44.9" y="176.2">GND</text>
<text x="156.7" y="175">GND</text>
</g>
<g font-size="1.3">
<text x="19" y="27.6">D13/SCK</text>
<text x="62.5" y="27.6">D12/MISO</text>
<text x="19" y="32.7">AREF</text>
<text x="19" y="35.2">A0</text>
<text x="61.6" y="30.2">*D11/MOSI</text>
<text x="63.8" y="32.7">*D10/SS</text>
<text x="68.7" y="35.2">*D9</text>
<text x="158.7" y="34">EN</text>
<text x="204.5" y="34">VMOT</text>
<text x="19" y="40.3">A2</text>
<text x="19" y="37.8">A1</text>
<text x="69.7" y="40.3">D7</text>
<text x="69.7" y="37.8">D8</text>
<text x="158.7" y="36.5">MS1</text>
<text x="158.7" y="41.6">NC</text>
<text x="158.7" y="39.1">MS2</text>
<text x="205.5" y="36.5">GND</text>
<text x="206.8" y="39.1">2B</text>
<text x="207" y="41.6">2A</text>
<text x="248.8" y="39.1">2B</text>
<text x="248.9" y="41.6">2A</text>
<text x="19" y="47.9">A5/SCL</text>
<text x="19" y="42.9">A3</text>
<text x="19" y="45.4">A4/SDA</text>
<text x="68.7" y="42.9">*D6</text>
<text x="68.7" y="45.4">*D5</text>
<text x="69.7" y="47.9">D4</text>
<text x="158.7" y="46.7">CLK</text>
<text x="158.7" y="44.1">PDN</text>
<text x="206.8" y="46.7">1B</text>
<text x="207" y="44.1">1A</text>
<text x="248.8" y="46.7">1B</text>
<text x="248.9" y="44.1">1A</text>
<text x="19" y="50.5">A6</text>
<text x="19" y="53">A7</text>
<text x="68.7" y="50.5">*D3</text>
<text x="69.7" y="53">D2</text>
<text x="158.7" y="51.8">DIR</text>
<text x="158.7" y="49.2">STEP</text>
<text x="205.5" y="51.8">GND</text>
<text x="206.3" y="49.2">VIO</text>
<text x="19" y="58.1">RESET</text>
<text x="66.4" y="58.1">RESET</text>
<text x="65.9" y="60.6">D0/RX</text>
<text x="66.2" y="63.2">D1/TX</text>
<text x="158.7" y="74.6">MS1</text>
<text x="158.7" y="72.1">EN</text>
<text x="158.7" y="77.2">MS2</text>
<text x="204.5" y="72.1">VMOT</text>
<text x="205.5" y="74.6">GND</text>
<text x="206.8" y="77.2">2B</text>
<text x="248.8" y="77.2">2B</text>
<text x="158.7" y="79.7">NC</text>
<text x="158.7" y="82.2">PDN</text>
<text x="207" y="82.2">1A</text>
<text x="207" y="79.7">2A</text>
<text x="248.9" y="82.2">1A</text>
<text x="248.9" y="79.7">2A</text>
<text x="158.7" y="89.9">DIR</text>
<text x="158.7" y="84.8">CLK</text>
<text x="158.7" y="87.3">STEP</text>
<text x="205.5" y="89.9">GND</text>
<text x="206.3" y="87.3">VIO</text>
<text x="206.8" y="84.8">1B</text>
<text x="248.8" y="84.8">1B</text>
<text x="47" y="103.8">VIN+</text>
<text x="47" y="106.4">VIN-</text>
<text x="48.2" y="111.4">+</text>
<text x="48.2" y="114">-</text>
<text x="158.7" y="110.2">EN</text>
<text x="158.7" y="112.7">MS1</text>
<text x="204.5" y="110.2">VMOT</text>
<text x="205.5" y="112.7">GND</text>
<text x="158.7" y="117.8">NC</text>
<text x="158.7" y="115.3">MS2</text>
<text x="206.8" y="115.3">2B</text>
<text x="207" y="117.8">2A</text>
<text x="248.8" y="115.3">2B</text>
<text x="248.9" y="117.8">2A</text>
<text x="158.7" y="122.9">CLK</text>
<text x="158.7" y="120.3">PDN</text>
<text x="158.7" y="125.4">STEP</text>
<text x="206.3" y="125.4">VIO</text>
<text x="206.8" y="122.9">1B</text>
<text x="207" y="120.3">1A</text>
<text x="248.8" y="122.9">1B</text>
<text x="248.9" y="120.3">1A</text>
<text x="158.7" y="128">DIR</text>
<text x="205.5" y="128">GND</text>
<text x="99" y="148.3">EN</text>
<text x="144.8" y="148.3">VMOT</text>
<text x="48.2" y="155.9">-</text>
<text x="48.2" y="153.4">+</text>
<text x="99" y="153.4">MS2</text>
<text x="99" y="150.8">MS1</text>
<text x="99" y="155.9">NC</text>
<text x="145.8" y="150.8">GND</text>
<text x="147.2" y="153.4">2B</text>
<text x="147.3" y="155.9">2A</text>
<text x="191.6" y="153.4">2B</text>
<text x="191.8" y="155.9">2A</text>
<text x="99" y="161">CLK</text>
<text x="99" y="158.4">PDN</text>
<text x="147.2" y="161">1B</text>
<text x="147.3" y="158.4">1A</text>
<text x="191.6" y="161">1B</text>
<text x="191.8" y="158.4">1A</text>
<text x="99" y="166.1">DIR</text>
<text x="99" y="163.5">STEP</text>
<text x="145.8" y="166.1">GND</text>
<text x="146.6" y="163.5">VIO</text>
</g>
<g font-size="1.3" fill="#0000c2">
<text x="172.7" y="29.2">TMC 2208 Header Pins</text>
<text x="245.4" y="36.3">Stepper Motor Header Pins</text>
<text x="172.7" y="67.3">TMC 2208 Header Pins</text>
<text x="245.4" y="74.4">Stepper Motor Header Pins</text>
<text x="32.4" y="100.8">5V Push-Pull Solenoid Circuit</text>
<text x="172.7" y="105.4">TMC 2208 Header Pins</text>
<text x="245.4" y="112.5">Stepper Motor Header Pins</text>
<text x="32.4" y="142.7">5V Push-Pull Solenoid Circuit</text>
<text x="113" y="143.5">TMC 2208 Header Pins</text>
<text x="188.3" y="150.6">Stepper Motor Header Pins</text>
<text x="177.8" y="180.3">* Indicates a PWM-capable pin</text>
</g>
<text font-size=".4" fill="#840000" x="266.7" y="27.3">Mounting</text>
</svg>
